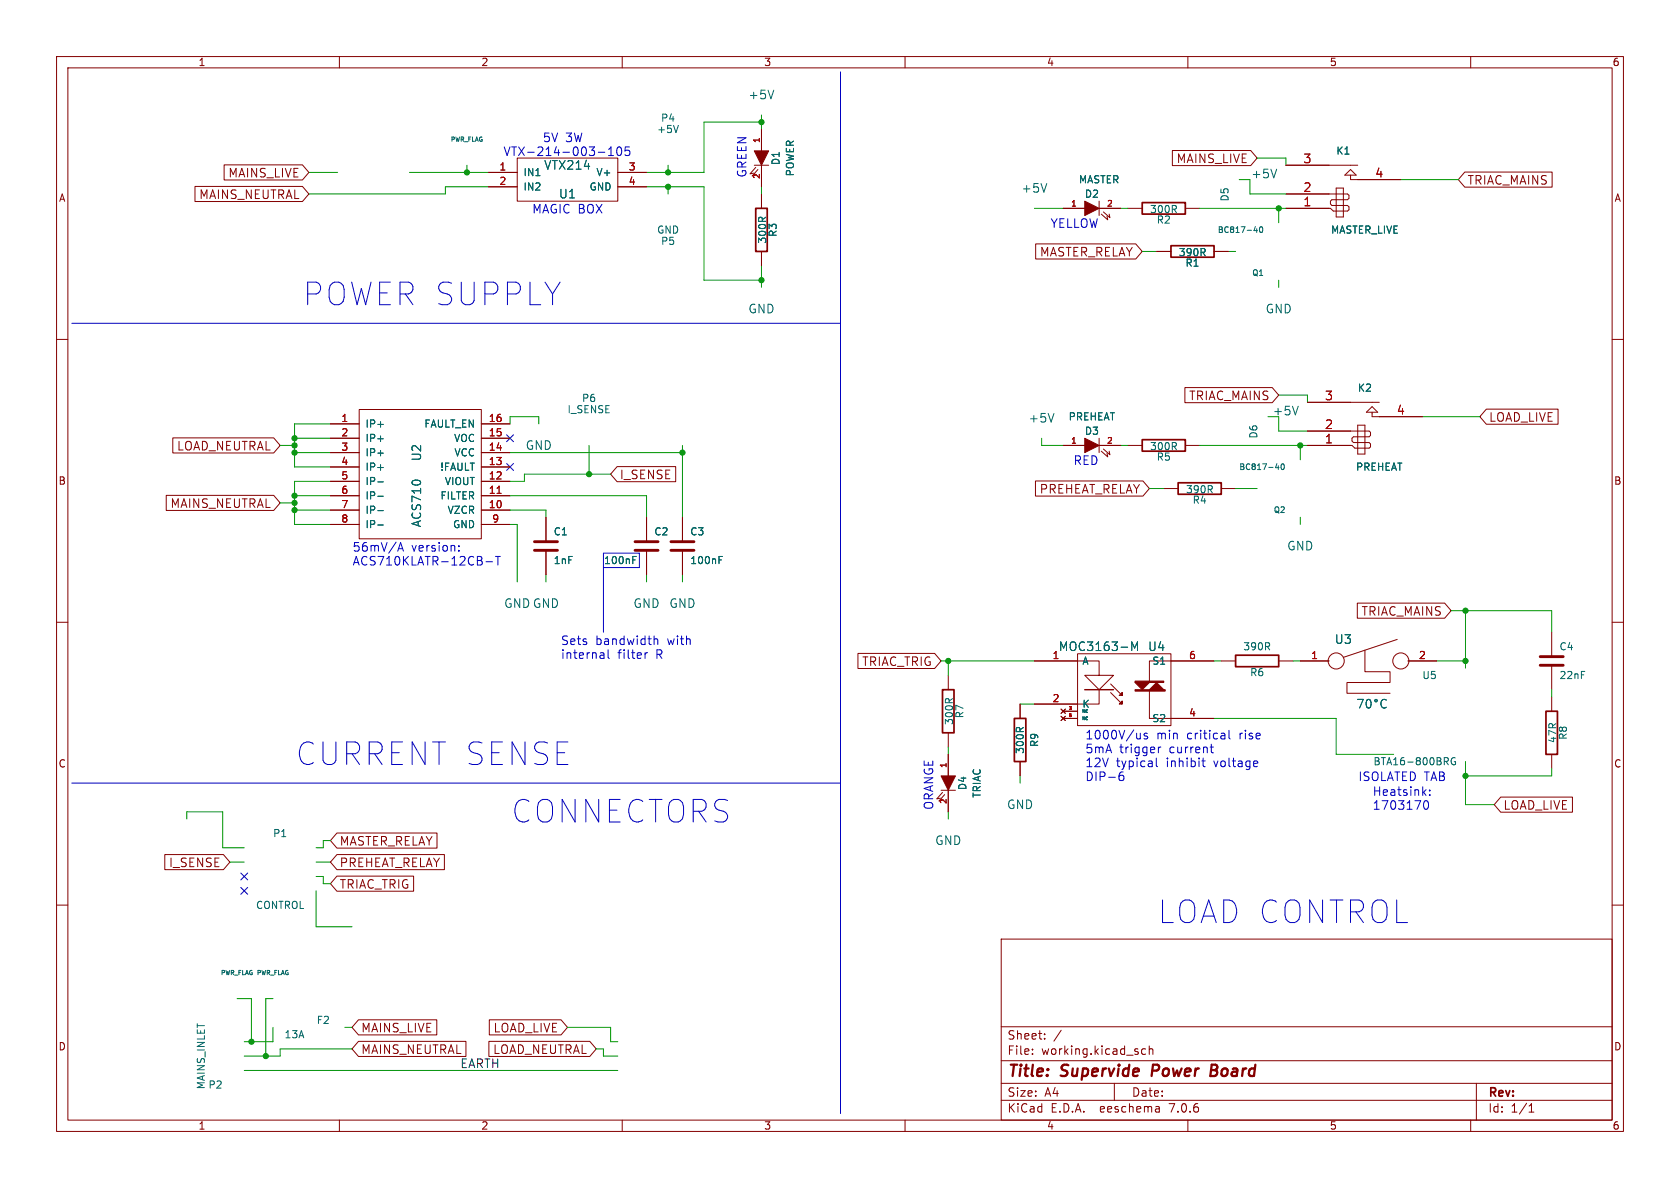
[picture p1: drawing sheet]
<svg xmlns="http://www.w3.org/2000/svg" width="297mm" height="210mm" viewBox="0 0 297 210" stroke-linecap="round" stroke-linejoin="round" font-family="sans-serif">
<g fill="none" stroke="#840000" stroke-width=".18">
<path d="M10 10h277v190h-277zM12 12h273v186h-273zM60 10v2M110 10v2M160 10v2M210 10v2M260 10v2M34.5 33h19l1.1 1.3-1.1 1.3h-19zM39.6 29.1h13.9l1.1 1.4-1.1 1.3h-13.9zM86.4 30.5h5M86.4 33h5M91.4 27.9h17.8v7.7h-17.8z"/>
<path d="M109.2 30.5h5.1M109.2 33h5.1M133.3 29.2h2.6M133.6 29.6l-1 1.1 .6-.1M134 30l-1 1.1 .6-.1M134.6 22.9v3.8M134.6 29.2v3.8M134.6 34.3v2.5M188 36.8h3.8M194.3 35.6v2.5M194.3 36.8h3.8M194.7 37.8l1.1 1.1-.1-.7"/>
<path d="M195.1 37.5l1.1 1-.1-.7M199.4 36.8h2.5M207.3 26.6h13.8l1.1 1.3-1.1 1.4h-13.8zM209.5 36.8h2.6M227.3 29.2h12.7M227.3 34.3h10.9l.3 .2v.6l-.3 .2h-2.7l-.3 .3v.4l.3 .3h2.7l.3 .3v.5l-.3 .2h-2.5l-.5-.5h-7.9M236.2 33.2h1.3v5.2h-1.3zM237.7 31l1.1-1 1 1zM238.8 31v.8h8.8M259 30.4h15.4v2.7h-15.4l-1.2-1.3zM10 60h2M134.6 44.5v2.5"/>
<path d="M183.1 43.1h17.7l1.1 1.4-1.1 1.3h-17.7zM204.5 44.5h2.5M214.6 44.5h2.6M285 60h2M30.5 77.4h17.9l1.1 1.3-1.1 1.4h-17.9zM58.4 74.9h5.1M58.4 77.5h5.1M63.5 72.4h21.6v22.9h-21.6zM85.1 74.9h5.1M85.1 77.5h5.1M188 78.7h3.8M194.3 77.5v2.5"/>
<path d="M194.3 78.7h3.8M194.7 79.8l1.1 1-.1-.7M195.1 79.4l1.1 1-.1-.6M199.4 78.7h2.5M209.5 68.5h15.4l1.2 1.4-1.2 1.3h-15.4zM209.5 78.7h2.6M231.1 76.2h10.9l.3 .2v.6l-.3 .2h-2.7l-.3 .3v.5l.3 .2h2.7l.3 .3v.5l-.3 .2h-2.5l-.5-.5h-7.9M231.1 71.1h12.7M240 75.2h1.3v5.1h-1.3zM241.6 72.9l1-1 1 1zM242.6 72.9v.8h8.9M262.8 72.3h12.6v2.7h-12.6l-1.2-1.3z"/>
<path d="M29.4 87.6h19l1.1 1.3-1.1 1.3h-19zM58.4 90.2h5.1M58.4 87.6h5.1M58.4 85.1h5.1M58.4 82.6h5.1M58.4 80h5.1M58.4 92.7h5.1M85.1 90.2h5.1M85.1 87.6h5.1M85.1 85.1h5.1M85.1 82.6h5.1M85.1 80h5.1"/>
<path d="M85.1 92.7h5.1M96.5 91.4v4.4M96.5 97.3v4.3M109.1 82.5h10.4v2.7h-10.4l-1.2-1.4zM114.3 91.4v4.4M114.3 97.3v4.3M120.6 91.4v4.4M120.6 97.3v4.3M183.1 85h19l1.1 1.4-1.1 1.3h-19zM205.7 86.4h2.6M215.9 86.4h2.5M10 110h2"/>
<path d="M151.7 115.5h13.5l1.2 1.3-1.2 1.4h-13.5zM167.6 119.4v2.5M182.9 116.8h11.4v2.6h-2.5l2.5 2.5 2.5-2.5h-2.5M190.5 115.6h16.5v12.7h-16.5zM214.6 116.8h-11.4v3.6M215.9 116.8h2.5M226.1 116.8h2.5M229.9 116.8h5M240 106.6h15.4l1.1 1.4-1.1 1.3h-15.4zM241.3 114.9v3.8h4.4v2h-7.6v1.9h7.6M247 113l-9.5 3.2M248.9 116.8h5.1"/>
<path d="M274.3 111.8v4.3M274.3 117.6v4.3M285 110h2M166.4 139.7h2.5M167.6 129.5v2.6M167.6 133.4v3.8M167.6 139.7v3.8M180.3 124.5v2.5M180.3 134.6v2.6M187.6 125.3l.7 .8M187.6 126.6l.7 .8M188 125.7h2.5"/>
<path d="M188 127h2.5M188.3 125.3l-.7 .8M188.3 126.6l-.7 .8M194.3 121.9v2.6h-11.4M196.3 120.9l2.1 2v-.5v.5h-.5l.5-.5M196.3 122.4l2.1 2.1v-.5v.5h-.5l.5-.5M203.2 122.2v4.8h11.4M274.3 123.2v2.5M274.3 133.4v2.5M10 160h2M29.1 151.1h10.4l1.1 1.3-1.1 1.3h-10.4zM59.6 147.3h17.7v2.6h-17.7l-1.2-1.3z"/>
<path d="M59.6 151.1h19v2.6h-19l-1.2-1.3zM59.6 154.9h13.5v2.6h-13.5l-1.2-1.3zM166.6 140.1l-1 1.1 .6-.1M167 140.5l-1 1.1 .6-.1M265.3 140.9h12.7v2.7h-12.7l-1.1-1.4zM285 160h2M177 166h108v32h-108zM60 198v2M63.4 180.3h13.8v2.6h-13.8l-1.2-1.3zM63.4 184.1h19v2.7h-19l-1.2-1.4zM86.4 184.1h17.9l1.1 1.3-1.1 1.4h-17.9zM86.5 180.3h12.7l1.1 1.3-1.1 1.3h-12.7z"/>
<path d="M110 198v2M160 198v2M177 194.5h108M177 191.5h108M177 187.5h108M177 181.5h108M182.5 186.3v.1M182.5 185.5v.1M184.7 183.6v.1M184.7 182.8v.1M187.6 182.1l-1.3 2M197 191.5v3"/>
<path d="M202.5 185.5l-.4-.1-.3 .3v.4l.2 .2h.5M203.2 185.5l.2-.1 .3 .1 .1 .9M203.2 184.9v1.5M204.9 195.7l.1 .9M205 196.5l-.2 .1M205 196h-.2M210 198v2M260 198v2M261 191.5v6.5M270.3 196.6h.9M270.3 195.5l.4-.4v1.5"/>
<circle cx="236.2" cy="116.8" r="1.42"/>
<circle cx="247.6" cy="116.8" r="1.42"/>
</g>
<path d="M203.8 188.2l-.2 2M214.1 189.2h.7M214.8 189.2l.2 .1M214.9 188.2h-.7l-.2 2 .9-.1M215 189.1l-.2 .1" fill="none" stroke="#840000" stroke-width=".4"/>
<path d="M87.9 87.2h.7" fill="none" stroke="#a90000" stroke-width=".18"/>
<g fill="none" stroke="#006464" stroke-width=".18">
<path d="M136.8 15.9l-.5 1.6M119.9 22.2l-.4 1.2M185.1 32.4l-.6 1.6M225.7 29.9l-.5 1.5M221.7 40.8h.6M222.2 40.4v.7M222.8 40.2l.1-.1a.54 .54 0 0 1 .4 .5 .54 .54 0 0 1-.4 .5l-.2-.4zM186.3 73.1l-.5 1.5M229.5 71.8l-.5 1.5M66.8 85.2h1M66.8 87.7h1M66.8 90.3h1"/>
<path d="M66.8 92.8h1M111.9 99h.4M111.9 98.4h.6M127.1 99h.4M127.1 98.4h.6M225.5 82.7h.6M226 82.3v.7M226.6 82.1l.1-.1a.54 .54 0 0 1 .4 .5 .54 .54 0 0 1-.4 .5l-.2-.4zM200.1 115v-1.5l.5 1.1 .5-1.1v1.5M240 123.6h1l-.6 1.6M241.7 123.8l.2-.2a.83 .83 0 0 1 .6 .7 .83 .83 0 0 1-.3 .8l-.2 .1a.82 .82 0 0 1-.3-1.4zM245.1 123.8a.61 .61 0 0 0-.8 0 .61 .61 0 0 0-.2 .7 .57 .57 0 0 0 .3 .6 .57 .57 0 0 0 .7-.1"/>
<path d="M255.6 134.6l.5 .6M255.9 134l.2 .2-.2 .3M257.3 134a.59 .59 0 0 0-.8 .6 .59 .59 0 0 0 .8 .5v-.4h-.2"/>
<circle cx="243.3" cy="123.8" r=".21"/>
</g>
<g fill="#840000" stroke="#840000" stroke-width=".18">
<path d="M133.3 26.7h2.6l-1.3 2.5z"/>
<path d="M191.8 35.6l2.5 1.2-2.5 1.3z"/>
<path d="M166.4 137.2h2.5l-1.3 2.5z"/>
<path d="M200.7 120.7h2.5l-1.3 1.2z"/>
<path d="M204.5 120.7l1.2 1.2h-2.5z"/>
<path d="M200.7 121.9h5.3v.3h-5.3z"/>
<path d="M200.7 120.4h5v.3h-5z"/>
<path d="M191.8 77.5l2.5 1.2-2.5 1.3z"/>
</g>
<path d="M133.6 36.8h2v7.7h-2zM201.9 35.8h7.6v2h-7.6zM207 43.4h7.6v2.1h-7.6zM201.9 77.7h7.6v2.1h-7.6zM208.3 85.3h7.6v2.1h-7.6zM218.4 115.8h7.7v2.1h-7.7zM166.6 121.9h2.1v7.6h-2.1zM179.3 127h2.1v7.6h-2.1zM273.3 125.7h2v7.7h-2z" fill="none" stroke="#840000" stroke-width=".3"/>
<path d="M191.8 121.9h5" fill="none" stroke="#840000" stroke-width=".25"/>
<path d="M94.5 97.3h4.1M94.5 95.8h4.1M112.3 97.3h4M112.3 95.8h4M118.6 97.3h4.1M118.6 95.8h4.1M272.3 117.6h4.1M272.3 116.1h4.1" fill="none" stroke="#840000" stroke-width=".51"/>
<g fill="none" stroke="#0000c2" stroke-width=".18">
<path d="M148.6 12.7v184.2M105.8 26.9h1.1M107.6 27.5h.8M107.6 26.4l.4-.4v1.5M109.2 26.1l.2-.1a.83 .83 0 0 1 .6 .6 .83 .83 0 0 1-.3 .8l-.2 .1a.82 .82 0 0 1-.3-1.4zM111.3 26h-.7l-.1 .7 .2-.1h.5l.2 .2-.1 .6-.2 .1-.6-.1M12.7 57.2h135.9M70.3 97.4l.5-1.5 .5 1.5M70.5 97h.7M81.1 97.3v.1M81.1 96.5v.1M85.9 99.3h1.2"/>
<path d="M87.6 98.4h.9M88 98.4v1.5M106.6 115.4l.2 .2v.8M106.7 100.3h6.3v-2.5h-6.3v14M106.8 116.3l-.5 .1M106.8 115.7l-.5 .1M107.5 114.9v1.3l.2 .2M114 115.4v1M114.5 115.4l-.3 .1-.2 .2M115.6 112.4v1.5M115.6 113.1l.3-.2 .3 .1 .1 .9M12.7 138.4h135.9"/>
<path d="M197.8 137.3l.3-.3h.3l.3 .3v.4l-.3 .3-.4-.1-.2-.2M197.9 136.8l-.1 .3M201.6 129.6v1M201.6 130.5l-.2 .1M202.8 129.7l-.3-.1-.3 .2 .1 .2 .5 .2v.4h-.6M204.4 134v1.3l.2 .2M204.8 132.1v1M205.2 132.1h-.3l-.1 .3M212.5 134.5h.6M212.7 134v1.3l.4 .2M213.9 132.1h.6M214.1 131.6v1.3l.4 .2"/>
<path d="M216.3 129.6l.2 .2v.8M216.5 130.6h-.1M216.5 130h-.1M217.3 129.1v1.3l.2 .2M222.1 134.5l.3 .4-.8 .1M222.3 135.5h-.2M252.1 139.6l-.6 .6M252.8 139.7v.1M251.7 140l.4 .6M251.8 141.7l.2-.2a.83 .83 0 0 1 .6 .7 .83 .83 0 0 1-.3 .8l-.1 .1a.82 .82 0 0 1-.4-1.4zM252.8 140.5v.1"/>
</g>
<g fill="none" stroke="#009600" stroke-width=".18">
<path d="M54.6 30.5h5.1M72.4 30.5h14M82.5 29.2v1.3M86.4 33h-7.7v1.3h-24.1M114.3 33h10.2v16.5h10.1M118.1 29.2v1.3M118.1 33v1.3M134.6 20.3v2.6M134.6 33v1.3M134.6 21.6h-10.1v8.9h-10.2M182.9 36.8h5.1M198.1 36.8h1.3"/>
<path d="M212.1 36.8h15.2M219.1 31.8h1.9v2.5h6.3M222.2 27.9h5.1v1.3M226.1 36.8v2.6M247.6 31.8h10.2M134.6 47v3.8M201.9 44.5h2.6M217.2 44.5h1.2M226.1 49.5v1.3M49.5 78.7h2.6M52.1 77.5h6.3M58.4 74.9h-6.3v7.7h6.3"/>
<path d="M90.2 74.9v-1.2h5v1.2M104.1 78.7v5.1M120.6 78.7v12.7M184.1 77.5v1.2h3.9M198.1 78.7h1.3M212.1 78.7h19M224.2 73.7h1.9v2.5h5M226.1 69.9h5v1.2M229.9 78.7v2.6M251.5 73.7h10.1M49.5 88.9h2.6M52.1 80h6.3"/>
<path d="M52.1 87.6h6.3M52.1 90.2h6.3M58.4 85.1h-6.3v7.6h6.3M90.2 80h30.4M90.2 87.6h24.1v3.8M90.2 92.7h1.2v10.2M90.2 90.2h6.3v1.2M107.9 83.8h-15.2v1.3h-2.5M203.2 86.4h2.5M218.4 86.4h3.8M229.9 91.4v1.3M96.5 101.6v1.3"/>
<path d="M114.3 101.6v1.3M120.6 101.6v1.3M166.4 116.8h16.5M167.6 116.8v2.6M214.6 116.8h1.3M228.6 116.8h1.3M254 116.8h5.1M256.5 108h17.8v3.8M259.1 108v10.1M167.6 132.1v1.3M180.3 137.2v1.2M180.3 124.5h2.6"/>
<path d="M214.6 127h21.6v6.4h10.2M259.1 134.6v7.6h5.1M274.3 135.9v1.3h-15.2M274.3 121.9v1.3M33 144.8v-1.3h6.4v6.4h3.8M40.6 152.4h2.6M55.9 152.4h2.5M55.9 154.9h1.2v1.3h1.3M55.9 157.5v6.3h6.3M58.4 148.6h-1.3v1.3h-1.2M167.6 143.5v1.3M41.9 176.5h2.5v7.7"/>
<path d="M48.3 176.5h-1.3v10.2M43.2 189.2h66M48.3 181.6v2.6h-5.1M61 181.6h1.2M62.2 185.4h-12.7v1.3h-6.3M100.3 181.6h7.6v2.6h1.3M105.4 185.4h1.3v1.3h2.5"/>
</g>
<path d="M89.6 76.9l1.2 1.2M90.8 76.9l-1.2 1.2M89.6 81.9l1.2 1.3M90.8 81.9l-1.2 1.3M42.6 156.9l1.2 1.2M42.6 154.3l1.2 1.2M43.8 156.9l-1.2 1.2M43.8 154.3l-1.2 1.2" fill="none" stroke="#000084" stroke-width=".18"/>
<g fill="#009600" stroke="#009600" stroke-width=".18">
<circle cx="259.1" cy="108" r=".46"/>
<circle cx="259.1" cy="116.8" r=".46"/>
<circle cx="259.1" cy="137.2" r=".46"/>
<circle cx="167.6" cy="116.8" r=".46"/>
<circle cx="118.1" cy="33" r=".46"/>
<circle cx="134.6" cy="49.5" r=".46"/>
<circle cx="226.1" cy="36.8" r=".46"/>
<circle cx="134.6" cy="21.6" r=".46"/>
<circle cx="229.9" cy="78.7" r=".46"/>
<circle cx="118.1" cy="30.5" r=".46"/>
<circle cx="82.5" cy="30.5" r=".46"/>
<circle cx="104.1" cy="83.8" r=".46"/>
<circle cx="120.6" cy="80" r=".46"/>
<circle cx="52.1" cy="78.7" r=".46"/>
<circle cx="52.1" cy="80" r=".46"/>
<circle cx="52.1" cy="77.5" r=".46"/>
<circle cx="52.1" cy="90.2" r=".46"/>
<circle cx="52.1" cy="87.6" r=".46"/>
<circle cx="52.1" cy="88.9" r=".46"/>
<circle cx="47" cy="186.7" r=".46"/>
<circle cx="44.4" cy="184.2" r=".46"/>
</g>
<g font-size="5.6" fill="#0000c2">
<text x="53.3" y="54.4">POWER SUPPLY</text>
<text x="52.1" y="135.6">CURRENT SENSE</text>
<text x="90.2" y="145.8">CONNECTORS</text>
<text x="204.5" y="163.6">LOAD CONTROL</text>
</g>
<g font-size="2.8" fill="#840000">
<text x="178" y="190.9">Title:</text>
<text x="187.7" y="190.9">Supervide</text>
<text x="204.5" y="190.9">Power</text>
<text x="215.6" y="190.9">Board</text>
</g>
<g font-size="2.1" fill="#006464">
<text x="132.2" y="17.8">+5V</text>
<text x="96.1" y="30.2">VTX214</text>
<text x="98.7" y="35.3">U1</text>
<text x="180.5" y="34.3">+5V</text>
<text x="221.1" y="31.7">+5V</text>
<text x="132.2" y="55.6">GND</text>
<text x="223.7" y="55.6">GND</text>
<text x="181.8" y="74.9">+5V</text>
<text x="224.9" y="73.6">+5V</text>
<text x="74.7" y="81.6" transform="rotate(-90 74.7 81.6)">U2</text>
<text x="92.9" y="79.7">GND</text>
<text x="74.7" y="93.3" transform="rotate(-90 74.7 93.3)">ACS710</text>
<text x="227.5" y="97.5">GND</text>
<text x="89" y="107.7">GND GND</text>
<text x="111.9" y="107.7">GND</text>
<text x="118.3" y="107.7">GND</text>
<text x="187.1" y="115.3">MOC3163-M</text>
<text x="202.9" y="115.3">U4</text>
<text x="235.9" y="114">U3</text>
<text x="177.9" y="143.2">GND</text>
<text x="165.2" y="149.6">GND</text>
</g>
<g font-size="2.1" fill="#0000c2">
<text x="88.9" y="27.7">VTX-214-003-105</text>
<text x="96.8" y="25.2">5V 3W</text>
<text x="132.1" y="31.5" transform="rotate(-90 132.1 31.5)">GREEN</text>
<text x="94" y="37.9">MAGIC BOX</text>
<text x="185.7" y="40.4">YELLOW</text>
<text x="189.7" y="82.3">RED</text>
<text x="62.2" y="97.6">56mV/A</text>
<text x="62.2" y="100.1">ACS710KLATR-12CB-T</text>
<text x="72.7" y="97.6">version:</text>
<text x="99.1" y="114.1">Sets</text>
<text x="99.1" y="116.6">internal</text>
<text x="105.2" y="114.1">bandwidth</text>
<text x="109.2" y="116.6">filter</text>
<text x="116" y="116.6">R</text>
<text x="118" y="114.1">with</text>
<text x="191.8" y="130.8">1000V/us</text>
<text x="204.4" y="130.8">min</text>
<text x="209.9" y="130.8">critical</text>
<text x="219.2" y="130.8">rise</text>
<text x="191.8" y="133.3">5mA</text>
<text x="191.8" y="135.7">12V</text>
<text x="197.3" y="135.7">typical</text>
<text x="197.9" y="133.3">trigger</text>
<text x="206.2" y="135.7">inhibit</text>
<text x="206.7" y="133.3">current</text>
<text x="214.7" y="135.7">voltage</text>
<text x="165.1" y="143.3" transform="rotate(-90 165.1 143.3)">ORANGE</text>
<text x="191.8" y="138.2">DIP-6</text>
<text x="240" y="138.2">ISOLATED TAB</text>
<text x="242.6" y="140.8">Heatsink:</text>
<text x="242.6" y="143.3">1703170</text>
</g>
<g font-size="2.1" fill="#840000">
<text x="207.9" y="29">MAINS_LIVE</text>
<text x="35.2" y="35.4">MAINS_NEUTRAL</text>
<text x="40.3" y="31.6">MAINS_LIVE</text>
<text x="259.3" y="32.8">TRIAC_MAINS</text>
<text x="183.8" y="45.5">MASTER_RELAY</text>
<text x="210.2" y="70.9">TRIAC_MAINS</text>
<text x="263.1" y="74.8">LOAD_LIVE</text>
<text x="31.2" y="79.8">LOAD_NEUTRAL</text>
<text x="30.1" y="90">MAINS_NEUTRAL</text>
<text x="109.5" y="84.9">I_SENSE</text>
<text x="183.7" y="87.5">PREHEAT_RELAY</text>
<text x="240.6" y="109">TRIAC_MAINS</text>
<text x="152.4" y="117.9">TRIAC_TRIG</text>
<text x="265.7" y="143.3">LOAD_LIVE</text>
<text x="59.9" y="149.7">MASTER_RELAY</text>
<text x="29.8" y="153.5">I_SENSE</text>
<text x="59.9" y="153.5">PREHEAT_RELAY</text>
<text x="59.9" y="157.3">TRIAC_TRIG</text>
<text x="63.8" y="182.7">MAINS_LIVE</text>
<text x="87.2" y="182.7">LOAD_LIVE</text>
<text x="178" y="184">Sheet:</text>
<text x="63.8" y="186.5">MAINS_NEUTRAL</text>
<text x="87.1" y="186.5">LOAD_NEUTRAL</text>
<text x="178" y="186.7">File:</text>
<text x="184.1" y="186.7">working.kicad_sch</text>
<text x="178" y="196.9">KiCad</text>
<text x="178" y="194.1">Size:</text>
<text x="184.7" y="194.1">A4</text>
<text x="185.7" y="196.9">E.D.A.</text>
<text x="194.6" y="196.9">eeschema</text>
<text x="200" y="194.1">Date:</text>
<text x="207" y="196.9">7.0.6</text>
<text x="263" y="194.3">Rev:</text>
<text x="263" y="196.9">Id:</text>
<text x="267.1" y="196.9">1/1</text>
</g>
<g font-size="2.1" fill="#a90000">
<text x="230.3" y="29">3</text>
<text x="230.3" y="34">2</text>
<text x="243" y="31.5">4</text>
<text x="230.3" y="36.6">1</text>
<text x="234.1" y="70.9">3</text>
<text x="234.1" y="75.9">2</text>
<text x="246.8" y="73.4">4</text>
<text x="234.1" y="78.5">1</text>
</g>
<text font-size="2.1" fill="#0f0f0f" x="81.3" y="188.9">EARTH</text>
<g font-size="1.8" fill="#840000">
<text x="35" y="11.9">1</text>
<text x="85" y="11.9">2</text>
<text x="135" y="11.9">3</text>
<text x="185" y="11.9">4</text>
<text x="235" y="11.9">5</text>
<text x="285" y="11.9">6</text>
<text x="10.3" y="35.9">A</text>
<text x="285.3" y="35.9">A</text>
<text x="10.3" y="85.9">B</text>
<text x="285.3" y="85.9">B</text>
<text x="10.3" y="135.9">C</text>
<text x="285.3" y="135.9">C</text>
<text x="10.3" y="185.9">D</text>
<text x="285.3" y="185.9">D</text>
<text x="35" y="199.9">1</text>
<text x="85" y="199.9">2</text>
<text x="135" y="199.9">3</text>
<text x="185" y="199.9">4</text>
<text x="235" y="199.9">5</text>
<text x="285" y="199.9">6</text>
</g>
<g font-size="1.8" fill="#006464">
<text x="116.1" y="23.7">+5V</text>
<text x="116.8" y="21.7">P4</text>
<text x="138" y="29.3" transform="rotate(-90 138 29.3)">D1</text>
<text x="236.1" y="27.5">K1</text>
<text x="92.5" y="31.3">IN1</text>
<text x="92.5" y="33.9">IN2</text>
<text x="104.1" y="33.9">GND</text>
<text x="105.3" y="31.3">V+</text>
<text x="140.6" y="31.3" transform="rotate(-90 140.6 31.3)">POWER</text>
<text x="190.6" y="32.6">MASTER</text>
<text x="191.7" y="35.2">D2</text>
<text x="217.4" y="35.7" transform="rotate(-90 217.4 35.7)">D5</text>
<text x="116.1" y="41.5">GND</text>
<text x="137.5" y="42" transform="rotate(-90 137.5 42)">R3</text>
<text x="203.2" y="37.9">300R</text>
<text x="204.4" y="39.7">R2</text>
<text x="235.2" y="41.5">MASTER_LIVE</text>
<text x="116.8" y="43.5">P5</text>
<text x="135.7" y="43.2" transform="rotate(-90 135.7 43.2)">300R</text>
<text x="208.3" y="45.5">390R</text>
<text x="209.5" y="47.3">R1</text>
<text x="102.8" y="71.3">P6</text>
<text x="240" y="69.4">K2</text>
<text x="64.5" y="75.8">IP+</text>
<text x="74.9" y="75.8">FAULT_EN</text>
<text x="100.2" y="73.3">I_SENSE</text>
<text x="188.8" y="74.5">PREHEAT</text>
<text x="191.7" y="77.1">D3</text>
<text x="222.5" y="77.6" transform="rotate(-90 222.5 77.6)">D6</text>
<text x="64.5" y="78.3">IP+</text>
<text x="64.5" y="80.9">IP+</text>
<text x="64.5" y="83.4">IP+</text>
<text x="77.8" y="83.4">!FAULT</text>
<text x="80.2" y="78.3">VOC</text>
<text x="80.2" y="80.9">VCC</text>
<text x="203.2" y="79.8">300R</text>
<text x="204.4" y="81.6">R5</text>
<text x="239.6" y="83.4">PREHEAT</text>
<text x="64.5" y="86">IP-</text>
<text x="64.5" y="88.5">IP-</text>
<text x="77.8" y="88.5">FILTER</text>
<text x="78.5" y="86">VIOUT</text>
<text x="209.6" y="87.4">390R</text>
<text x="210.7" y="89.3">R4</text>
<text x="64.5" y="91">IP-</text>
<text x="64.5" y="93.6">IP-</text>
<text x="79" y="91">VZCR</text>
<text x="80" y="93.6">GND</text>
<text x="97.8" y="94.8">C1</text>
<text x="115.6" y="94.8">C2</text>
<text x="121.9" y="94.8">C3</text>
<text x="97.8" y="99.9">1nF</text>
<text x="106.7" y="99.9">100nF</text>
<text x="121.9" y="99.9">100nF</text>
<text x="191.3" y="117.7">A</text>
<text x="203.6" y="117.7">S1</text>
<text x="219.7" y="115.2">390R</text>
<text x="220.9" y="119.7">R6</text>
<text x="275.6" y="115.2">C4</text>
<text x="191.3" y="125.3">K</text>
<text x="251.4" y="120.2">U5</text>
<text x="275.6" y="120.2">22nF</text>
<text x="168.7" y="128.3" transform="rotate(-90 168.7 128.3)">300R</text>
<text x="170.5" y="127.1" transform="rotate(-90 170.5 127.1)">R7</text>
<text x="203.6" y="127.9">S2</text>
<text x="275.4" y="131.5" transform="rotate(-90 275.4 131.5)">47R</text>
<text x="277.2" y="130.9" transform="rotate(-90 277.2 130.9)">R8</text>
<text x="181.2" y="133.4" transform="rotate(-90 181.2 133.4)">300R</text>
<text x="183.7" y="132.2" transform="rotate(-90 183.7 132.2)">R9</text>
<text x="242.7" y="135.5">BTA16-800BRG</text>
<text x="171" y="139.8" transform="rotate(-90 171 139.8)">D4</text>
<text x="173.6" y="141.1" transform="rotate(-90 173.6 141.1)">TRIAC</text>
<text x="48.2" y="148.2">P1</text>
<text x="45.2" y="160.9">CONTROL</text>
<text x="50.2" y="183.7">13A</text>
<text x="55.9" y="181.2">F2</text>
<text x="36.4" y="192.7" transform="rotate(-90 36.4 192.7)">MAINS_INLET</text>
<text x="36.8" y="192.6">P2</text>
</g>
<g font-size="1.8" fill="#a90000">
<text x="88.2" y="30.2">1</text>
<text x="88.2" y="32.8">2</text>
<text x="111.1" y="30.2">3</text>
<text x="111.1" y="32.8">4</text>
<text x="60.3" y="74.7">1</text>
<text x="60.3" y="77.2">2</text>
<text x="86.3" y="77.2">15</text>
<text x="86.3" y="74.7">16</text>
<text x="60.3" y="79.8">3</text>
<text x="60.3" y="82.3">4</text>
<text x="86.3" y="82.3">13</text>
<text x="86.3" y="79.8">14</text>
<text x="60.3" y="84.8">5</text>
<text x="60.3" y="87.4">6</text>
<text x="60.3" y="89.9">7</text>
<text x="86.3" y="89.9">10</text>
<text x="86.3" y="87.4">11</text>
<text x="86.3" y="84.8">12</text>
<text x="60.3" y="92.5">8</text>
<text x="86.9" y="92.5">9</text>
<text x="186" y="116.6">1</text>
<text x="210.1" y="116.6">6</text>
<text x="231.7" y="116.6">1</text>
<text x="250.8" y="116.6">2</text>
<text x="186" y="124.2">2</text>
<text x="210.1" y="126.7">4</text>
</g>
<g font-size="1.4" fill="#a90000">
<text x="134.4" y="25.4" transform="rotate(-90 134.4 25.4)">1</text>
<text x="134.4" y="31.7" transform="rotate(-90 134.4 31.7)">2</text>
<text x="189.3" y="36.6">1</text>
<text x="195.6" y="36.6">2</text>
<text x="189.3" y="78.5">1</text>
<text x="195.6" y="78.5">2</text>
<text x="167.4" y="135.9" transform="rotate(-90 167.4 135.9)">1</text>
<text x="167.4" y="142.2" transform="rotate(-90 167.4 142.2)">2</text>
</g>
<g font-size="1.4" fill="#006464">
<text x="215.2" y="41.4">BC817-40</text>
<text x="221.3" y="49">Q1</text>
<text x="219" y="83.3">BC817-40</text>
<text x="225.1" y="90.9">Q2</text>
</g>
<g font-size="1.1" fill="#006464">
<text x="79.6" y="25.2">PWR_FLAG</text>
<text x="38.9" y="172.6">PWR_FLAG PWR_FLAG</text>
</g>
<g font-size=".7" fill="#a90000">
<text x="188.9" y="125.5">3</text>
<text x="188.9" y="126.7">5</text>
</g>
<g font-size=".7" fill="#006464">
<text x="191.3" y="126.1">NC</text>
<text x="191.3" y="127.4">NC</text>
</g>
</svg>
